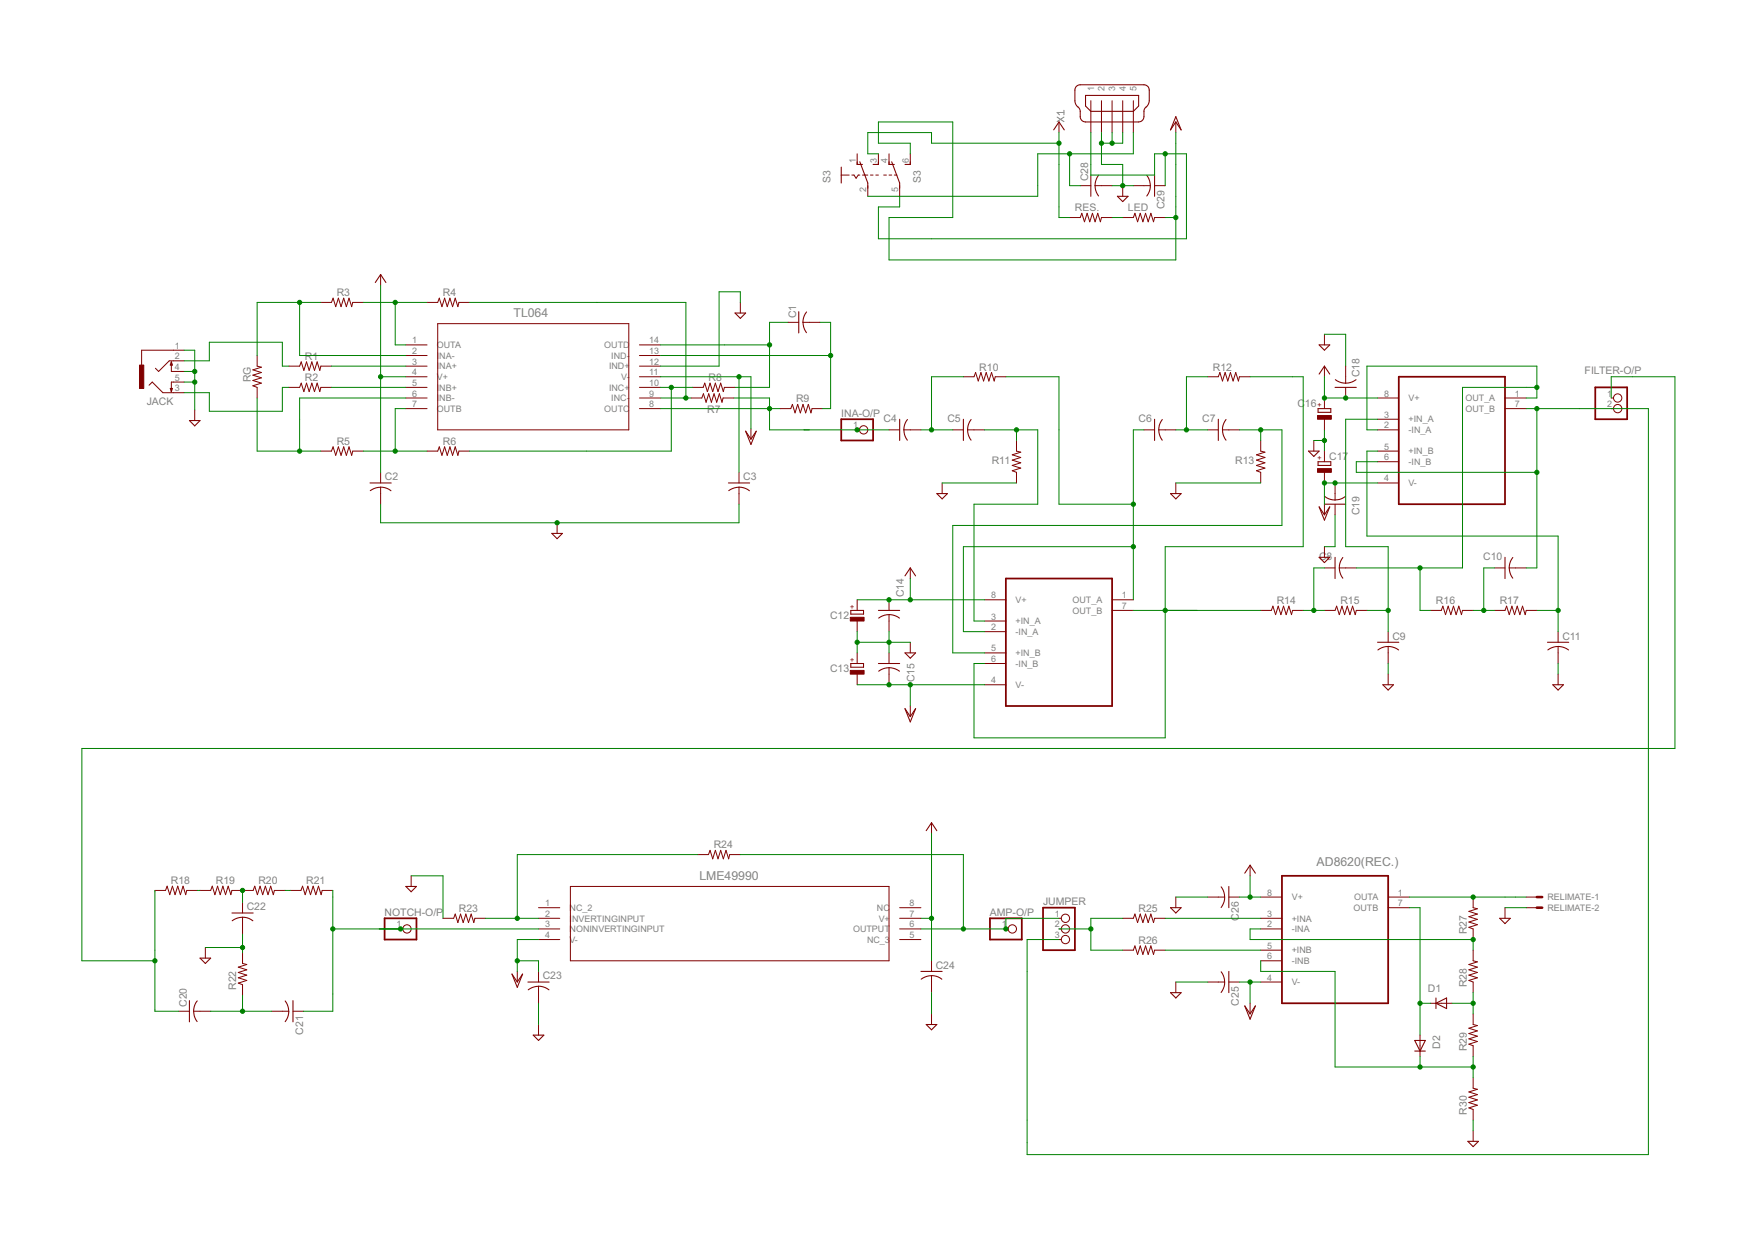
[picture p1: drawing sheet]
<svg xmlns="http://www.w3.org/2000/svg" width="420mm" height="297mm" viewBox="0 0 420 297" stroke-linecap="round" stroke-linejoin="round" font-family="sans-serif">
<path d="M252.8 28l1.6 1.1M254.4 28l-1.6 1.1M254.4 26.9h-1.6l.5 .6M254.4 26.4v1.1" fill="none" stroke="#808080" stroke-width=".24"/>
<g fill="none" stroke="#800000" stroke-width=".24">
<path d="M205 36.8v2.5M210.1 36.8v2.5M212.6 36.8v2.5M217.7 36.8v2.5M253.2 29.2v2.5M260.9 24.1v7.6M263.4 24.1v7.6M265.9 24.1v7.6M268.5 24.1v7.6M271 24.1v7.6M281.2 29.2v2.5M201.2 41.9h1.9"/>
<path d="M203.7 41.9h.5l.5 .7 .5-.7h.4M206.2 41.9h1.3M207.5 44.4v2.5M208.2 41.9h.6M209.4 41.9h.7M211.3 41.9h.7M212.6 41.9h.6M213.9 41.9h.6M215.1 44.4v2.5M255.8 52h2.5l.4-1 .6 2 .7-2 .6 2 .6-2 .7 2 .6-2 .6 2 .3-1h2.5M258.3 44.4h2.6M261.9 44.4h4"/>
<path d="M268.5 44.4v2.5M268.5 52h2.5l.4-1 .6 2 .7-2 .6 2 .6-2 .7 2 .6-2 .6 2 .3-1h2.5M271 44.4h4.1M276.1 44.4h2.5M76.7 72.3h2.6l.4-1 .6 2 .6-2 .7 2 .6-2 .6 2 .7-2 .6 2 .2-1h2.6M91 65.7v2.5M102.1 72.3h2.6l.4-1 .6 2 .6-2 .7 2 .6-2 .6 2 .7-2 .6 2 .2-1h2.6M104.7 77.4h45.7v25.4h-45.7zM177 72.3v2.6M188.5 77.1h2.5M192 77.1h4.1M316.7 79.9v2.6"/>
<path d="M35.6 92.1l.8-.7 2.5 2.5h5.1M41 86.6v2.2h3M44 91.4h-3v2.3M44 83.8h-10.1v3.5M44 86.3h-3.5l-2.6 2.5-.7-.7M46.6 98v2.6M61.5 85v2.6l1 .2-2 .7 2 .6-2 .6 2 .7-2 .6 2 .6-2 .7 1 .3v2.6M69.1 87.6h2.5l.4-1 .7 2 .6-2 .6 2 .7-2 .6 2 .6-2 .7 2 .2-1h2.6M69.1 92.6h2.5l.4-1 .7 2.1 .6-2.1 .6 2.1 .7-2.1 .6 2.1 .6-2.1 .7 2.1 .2-1.1h2.6M97 82.5h5.1M97 85h5.1M97 87.6h5.1"/>
<path d="M97 90.1h5.1M97 92.6h5.1M97 95.2h5.1M97 97.7h5.1M152.9 82.5h5.1M152.9 85h5.1M152.9 87.6h5.1M152.9 90.1h5.1M152.9 92.6h5.1M152.9 95.2h5.1M152.9 97.7h5.1M165.3 95.2h2.5l.4-1 .6 2 .7-2 .6 2 .7-2 .6 2 .6-2 .7 2 .2-1h2.6"/>
<path d="M165.6 92.6h2.5l.4-1 .7 2.1 .6-2.1 .6 2.1 .7-2.1 .6 2.1 .6-2.1 .7 2.1 .2-1.1h2.6M186.6 97.7h2.5l.4-1 .6 2 .7-2 .6 2 .6-2 .7 2 .6-2 .6 2 .3-1h2.5M230.4 90.1h2.5l.4-1 .6 2 .7-2 .6 2 .6-2 .7 2 .6-2 .6 2 .3-1h2.5M288.8 90.1h2.5l.4-1 .6 2 .7-2 .6 2 .6-2 .7 2 .6-2 .6 2 .3-1h2.5M316.7 87.6v2.5M316.7 95.2v2.5M321.8 87.6v4M321.8 92.6v2.6M329.4 95.2h5.1M359.9 95.2h5.1M359.9 97.7h5.1M385.3 95.2h.5"/>
<path d="M385.3 97.7h.5M76.7 107.9h2.6l.4-1 .6 2 .6-2 .7 2 .6-2 .6 2 .7-2 .6 2 .2-1h2.6M91 113v2.5M91 116.5v4.1M102.1 107.9h2.6l.4-1 .6 2 .6-2 .7 2 .6-2 .6 2 .7-2 .6 2 .2-1h2.6M176.7 113v2.5M176.7 116.5v4.1M179.6 102.5v2.5M205 102.8h.5M212.6 102.8h2.5M216.2 102.8h4M225.3 115.5v2.5"/>
<path d="M227.8 102.8h2.6M231.4 102.8h4.1M243.1 105.3v2.6l1 .2-2 .7 2 .6-2 .6 2 .7-2 .6 2 .7-2 .6 1 .4v2.5M273.6 102.8h2.5M277.1 102.8h4.1M281.2 115.5v2.5M288.8 102.8h2.5M292.3 102.8h4.1M301.5 105.3v2.6l1 .2-2 .7 2 .6-2 .6 2 .7-2 .6 2 .7-2 .6 1 .4v2.5M314.2 105.3v2.6M316.7 100.3v2.5M316.7 107.9v2.5"/>
<path d="M316.7 113v2.5M319.3 115.5v4.1M329.4 102.8h5.1M329.4 107.9h5.1M329.4 100.3h5.1M329.4 110.4h5.1M329.4 115.5h5.1M133.2 125v2.6M217.7 135.8v2.6M316.7 135.8h2.6M316.7 120.6v2.5M316.7 130.7v2.6"/>
<path d="M319.3 120.6v2.5M320.3 135.8h4M357.4 135.8h2.5M360.9 135.8h4.1M205 143.4v2.6M205 148.5v2.6M205 156.1v2.6M212.6 143.4v2.6M212.6 147v4.1M212.6 156.1v2.6M212.6 159.7v4.1M217.7 153.6v2.5"/>
<path d="M235.5 143.4h5M235.5 148.5h5M235.5 151.1h5M235.5 156.1h5M235.5 158.7h5M265.9 143.4h5.1M265.9 146h5.1M301.5 146h2.5l.4-1 .6 2 .7-2 .6 2 .6-2 .7 2 .6-2 .6 2 .3-1h2.5M316.7 146h2.6l.3-1 .7 2 .6-2 .6 2 .7-2 .6 2 .6-2 .7 2 .2-1h2.6M332 151.1v2.5M332 154.6v4.1M342.1 146h2.6l.3-1 .7 2 .6-2 .6 2 .7-2 .6 2 .6-2 .7 2 .2-1h2.6"/>
<path d="M357.4 146h2.5l.4-1 .6 2 .6-2 .7 2 .6-2 .7 2 .6-2 .6 2 .3-1h2.5M372.6 151.1v2.5M372.6 154.6v4.1M205 161.2v2.6M217.7 168.8v2.6M235.5 163.8h5M332 161.2v2.6M372.6 161.2v2.6M222.8 196.8v2.5M37 213h2.6l.4-1.1 .6 2.1 .6-2.1 .7 2.1 .6-2.1 .6 2.1 .7-2.1 .6 2.1 .3-1h2.5M47.8 213h2.6l.4-1.1 .6 2.1 .6-2.1 .7 2.1 .6-2.1 .6 2.1 .7-2.1 .6 2.1 .3-1h5l.4-1.1 .7 2.1 .6-2.1 .6 2.1 .7-2.1 .6 2.1 .6-2.1 .7 2.1 .2-1h2.6M58 215.8v2.6"/>
<path d="M58 219.4v4M69.4 213h2.6l.3-1.1 .7 2.1 .6-2.1 .7 2.1 .6-2.1 .6 2.1 .7-2.1 .6 2.1 .2-1h2.6M98.3 209.5v2.5M105.9 219.6h2.6l.4-1 .6 2 .6-2 .7 2 .6-2 .6 2 .7-2 .6 2 .3-1h2.5M128.8 219.6h5.1M128.8 217.1h5.1M136.4 212h76.2v17.8h-76.2zM166.9 204.4h2.5l.4-1 .6 2 .7-2 .6 2 .6-2 .7 2 .6-2 .6 2 .3-1h2.5M215.1 219.6h5.1M215.1 217.1h5.1M253.2 219.6h.6M268.5 219.6h2.5l.4-1 .6 2 .7-2 .6 2 .6-2 .7 2 .6-2 .6 2 .3-1h2.5"/>
<path d="M281.2 214.5v2.6M288.8 214.5h4M293.9 214.5h2.5M298.9 206.9v2.6M301.5 214.5h5.1M301.5 219.6h5.1M332 214.5h5M332 217.1h5M352.3 214.5v2.6l1 .2-2 .7 2 .6-2 .6 2 .7-2 .6 2 .6-2 .7 1 .4v2.5M359.9 217.1v2.5M365 214.5h2.5M365 217.1h2.5"/>
<path d="M49.1 226.6v2.6M58 227.9v2.5l1 .3-2 .6 2 .6-2 .7 2 .6-2 .6 2 .7-2 .6 1 .4v2.5M95.8 222.2h.5M123.7 232.3v2.6M128.8 222.2h5.1M128.8 224.7h5.1M128.8 232.3v2.6M128.8 235.9v4M215.1 222.2h5.1M215.1 224.7h5.1M222.8 229.8v2.5M222.8 233.3v4.1"/>
<path d="M240.5 222.2h.6M253.2 222.2h.6M253.2 224.7h.6M268.5 227.2h2.5l.4-1 .6 2.1 .7-2.1 .6 2.1 .6-2.1 .7 2.1 .6-2.1 .6 2.1 .3-1.1h2.5M281.2 234.9v2.5M288.8 234.9h4M293.9 234.9h2.5M298.9 239.9v2.6M301.5 222.2h5.1M301.5 227.2h5.1M301.5 229.8h5.1M301.5 234.9h5.1"/>
<path d="M342.1 239.9h5.1M352.3 227.2v2.6l1 .2-2 .7 2 .6-2 .6 2 .7-2 .6 2 .6-2 .7 1 .4v2.5M42.8 241.9h2.5M46.3 241.9h4.1M65 241.9h4M70.1 241.9h2.5M128.8 245v2.6M222.8 242.5v2.5M339.6 247.6v5M352.3 242.5v2.5l1 .3-2 .6 2 .6-2 .7 2 .6-2 .7 2 .6-2 .6 1 .4v2.5M352.3 257.7v2.6l1 .2-2 .7 2 .6-2 .6 2 .7-2 .6 2 .6-2 .7 1 .3v2.6M352.3 270.4v2.6"/>
<circle cx="386.8" cy="97.7" r=".99"/>
<circle cx="386.8" cy="95.2" r=".99"/>
<circle cx="206.5" cy="102.8" r=".99"/>
<circle cx="254.8" cy="219.6" r=".99"/>
<circle cx="97.3" cy="222.2" r=".99"/>
<circle cx="242.1" cy="222.2" r=".99"/>
<circle cx="254.8" cy="224.7" r=".99"/>
<circle cx="254.8" cy="222.2" r=".99"/>
</g>
<g fill="none" stroke="#800000" stroke-width=".25">
<path d="M201.2 40v3.8M205 38.7v.6h1.2M205.6 38.7l1.9 5.1v1.2M210.1 38.7v.6h-1.3M212.6 38.7v.6h1.3M213.2 38.7l1.9 5.1v1.2M217.7 38.7v.6h-1.3M252 31.1l1.2-1.9 1.3 1.9M257.3 20.7l1-.4h15.5l.8 .4 .2 .8v2.9l-.3 .7-.6 .7a2.36 2.36 0 0 0-.3 2.1l-.3 .8-.5 .3-.5 .2h-12.7l-.6-.2-.4-.3a2.38 2.38 0 0 1-.3-2.1l-.1-.5-.9-1-.2-.7-.1-2.9zM259.6 22.8h12.7v2.6l-1.3 1.2h-10.1l-1.3-1.2zM281.2 27.9l1.2 3.2-1.2-1.9-1.3 1.9zM260.9 41.9v5"/>
<path d="M262.7 41.9a4 4 0 0 0 0 5M267.2 46.9h2.5l-1.2 1.3zM274.2 41.9a4 4 0 0 1 0 5M276.1 41.9v5M89.7 67.6l1.3-1.9 1.3 1.9M175.8 74.9h2.5l-1.3 1.2zM191 74.5v5.1M192.9 74.6a4 4 0 0 0-.1 5M40.7 92.9h.5l-.2 .8zM41 86.6l.2 .7h-.5zM315.2 97.7h3v.9h-3zM315.4 82.5h2.6l-1.3 1.3z"/>
<path d="M315.4 89.5l1.3-1.9 1.3 1.9M319.3 92.6h5M319.3 90.8a4 4 0 0 0 5 0M45.3 100.6h2.5l-1.2 1.3zM88.5 115.5h5.1M88.5 117.3a4 4 0 0 1 5 .1M174.2 115.5h5.1M174.3 117.3a4 4 0 0 1 4.9 .1M178.3 103.1l1.3 1.9 1.2-1.9-1.2 3.2zM215.1 100.3v5M216.2 102.8l.1 1.1 .7 1.4M217 100.3l-.5 .9-.4 1.6"/>
<path d="M224 118h2.6l-1.3 1.3zM230.4 100.3v5M231.4 102.8l.1 1.1 .7 1.4M232.2 100.3l-.5 .9-.3 1.6M276.1 100.3v5M277.9 100.3a4 4 0 0 0 0 5M279.9 118h2.5l-1.2 1.3zM291.3 100.3v5M293.2 100.3a4 4 0 0 0 0 5M312.9 107.9h2.5l-1.2 1.3zM315.2 110.4h3v.9h-3zM316.8 118.7a4 4 0 0 0 4.9 0"/>
<path d="M132 127.6h2.5l-1.3 1.2zM216.4 137.7l1.3-1.9 1.2 1.9M315.4 121.2l1.3 1.9 1.3-1.9-1.3 3.2zM315.4 133.3h2.6l-1.3 1.3zM316.7 120.6h5.1M319.3 133.3v5.1M321.1 133.3a4 4 0 0 0 0 5M359.9 133.3v5.1M361.8 133.3a4 4 0 0 0 0 5M203.5 146h3v.9h-3zM203.5 158.7h3v.9h-3zM210.1 146h5"/>
<path d="M210.1 158.7h5M210.1 147.8a4.1 4.1 0 0 1 5 0M216.4 156.1h2.5l-1.2 1.3zM329.4 153.6h5.1M329.5 155.4a4 4 0 0 1 5 0M370.1 153.6h5M370.1 155.4a4 4 0 0 1 5 0M210.1 160.5a4.1 4.1 0 0 1 5 0M216.4 169.5l1.3 1.9 1.2-1.9-1.2 3.2zM330.7 163.8h2.5l-1.2 1.2zM371.3 163.8h2.6l-1.3 1.2zM221.5 198.7l1.3-1.9 1.2 1.9"/>
<path d="M55.5 218.4h5M97 212h2.6l-1.3 1.3zM279.9 217.1h2.5l-1.2 1.3zM292 212.1l.5 .9 .3 1.5M292.9 214.5l-.2 1.1-.7 1.4M293.9 212v5.1M297.7 208.8l1.2-1.9 1.3 1.9M358.6 219.6h2.6l-1.3 1.3zM45.3 239.3v5.1M47.2 239.4l-.6 .9-.3 1.6M47.8 229.2h2.6l-1.3 1.2zM55.5 220.2a4 4 0 0 1 5 0"/>
<path d="M68.2 239.4a4 4 0 0 1 0 4.9M70.1 239.3v5.1M122.4 233l1.3 1.9 1.3-1.9-1.3 3.1zM126.2 234.9h5.1M128.8 235.9l1.5 .3 1 .5M128.8 235.9l-1.6 .3-.9 .5M220.2 232.3h5.1M220.3 234.2a4 4 0 0 1 4.9 0M279.9 237.4h2.5l-1.2 1.3zM292 232.4l.5 .9 .3 1.6M292.9 234.9l-.2 1-.7 1.5M293.9 232.3v5.1"/>
<path d="M343.4 239.9l2.5-1.2v2.5zM343.4 238.7v2.5M46.3 241.9l.1 1 .7 1.4M127.5 247.6h2.5l-1.2 1.2zM221.5 245h2.5l-1.2 1.3zM297.7 240.6l1.2 1.9 1.3-1.9-1.3 3.2zM338.3 248.8h2.5l-1.2 2.6zM338.3 251.4h2.5M351 273h2.5l-1.2 1.2z"/>
</g>
<g fill="#800000" stroke="#800000" stroke-width=".24">
<path d="M33.4 87.3h1v5.6h-1z"/>
<path d="M203.3 147.6h3.3v.9h-3.3z"/>
<path d="M203.3 160.3h3.3v.9h-3.3z"/>
<path d="M315.1 99.4h3.3v.9h-3.3z"/>
<path d="M315.1 112.1h3.3v.9h-3.3z"/>
</g>
<path d="M334.5 90.1h25.4v30.5h-25.4zM381.5 92.6h7.6v7.7h-7.6zM201.2 100.3h7.6v5h-7.6zM240.5 138.4h25.4v30.4h-25.4zM92 219.6h7.6v5.1h-7.6zM236.7 219.6h7.6v5.1h-7.6zM249.4 217.1h7.6v10.1h-7.6zM306.6 209.5h25.4v30.4h-25.4z" fill="none" stroke="#800000" stroke-width=".42"/>
<path d="M367.5 214.5h1.3M367.5 217.1h1.3" fill="none" stroke="#800000" stroke-width=".61"/>
<g fill="none" stroke="#008000" stroke-width=".24">
<path d="M253.2 34.2h-30.4v-2.5h-15.3v5.1h2.6M253.2 31.7v20.3h2.6M255.8 36.8v7.6h2.5M260.9 31.7v10.2h15.2v-5.1h7.6v20.3h-73.6v-7.6h5v-2.6M263.4 31.7v7.6h5.1v5.1M265.9 31.7v2.5M268.5 31.7v2.5h-5.1M271 31.7v5.1h-22.8v10.1h-40.7M278.6 36.8v7.6M281.2 31.7v30.5h-68.6v-10.2h15.2v-22.8h-17.7v5h7.6v2.6M265.9 44.4h5.1M265.9 52h2.6"/>
<path d="M278.6 52h2.6M71.6 72.3v12.7h25.4M76.7 72.3h-15.2v12.7M86.9 72.3h15.2M91 68.2v44.8M94.5 72.3v10.2h2.5M112.3 72.3h51.7v22.9M177 72.3v-2.5h-5v17.8h-14M188.5 77.1h-4.5v15.5h-8.2M196.1 77.1h2.5v20.6h-1.9M316.7 79.9h5.1v7.7M44 86.3h6.1v-4.4h17.4v5.7h1.6"/>
<path d="M44 83.8h2.6v14.2M44 88.8h2.6M44 91.4h2.6M61.5 95.2v12.7h15.2M69.1 92.6h-1.6v5.8h-17.4v-4.5h-6.1M79.3 87.6h17.7M79.3 92.6h17.7M91 90.1h6M97 97.7h-2.5v10.2M97 95.2h-25.4v12.7M158 92.6h7.6M158 82.5h26"/>
<path d="M158 85h40.6M158 97.7h28.6M158 95.2h7.3M158 90.1h21.6v12.4M160.5 92.6v15.3h-48.2M175.5 95.2h8.5v7.6h28.6M176.7 90.1v22.9M230.4 90.1h-7.6v12.7M240.5 90.1h12.7v30.5h17.8M288.8 90.1h-5.1v12.7M298.9 90.1h12.7v40.6h-33v45.8h-45.7v-17.8h2.6M316.7 90.1v5.1h12.7"/>
<path d="M365 95.2h2.5v-7.6h-40.6v15.2h2.5M365 97.7h29.2v178.4h-148.6v-51.4h7.6M367.5 92.6h-17.8v43.2h-25.4M367.5 97.7v38.1h-2.5M385.3 95.2v-5.1h15.2v88.9h-380.9v50.8h17.4M86.9 107.9h15.2M220.2 102.8h7.6M225.3 115.5h17.8M235.5 102.8h12.7v17.8h-15.3v27.9h2.6M243.1 102.8v2.5M273.6 102.8h-2.6v40.6M281.2 102.8h7.6"/>
<path d="M281.2 115.5h20.3M296.4 102.8h10.2v22.9h-78.8v30.4h7.7M301.5 102.8v2.5M314.2 105.3h2.5M316.7 102.8v5.1M329.4 107.9h-2.5v20.3h45.7v22.9M329.4 115.5h-12.7v5.1M329.4 100.3h-7.6v30.4h10.2v20.4M329.4 110.4h-5.1v2.6h43.2M91 120.6v4.4h85.7v-4.4M217.7 138.4v5M271 130.7h-40.6v20.4h5.1"/>
<path d="M316.7 135.8h-2.5v10.2M319.3 123.1v7.6h-2.6M339.6 135.8v10.2h2.5M357.4 135.8h-2.6v10.2M205 153.6h12.7M205 151.1v5M205 143.4h30.5M212.6 151.1v5M271 146h30.5M311.6 146h5.1M326.9 146h5.1M332 158.7v2.5"/>
<path d="M352.3 146h5.1M367.5 146h5.1M372.6 158.7v2.5M205 163.8h30.5M217.7 163.8v5M222.8 199.3v30.5M37 213v28.9h5.8M47.2 213h.6M58 213v2.8M68.2 213h1.2M79.6 213v28.9h-7M98.3 209.5h7.6v10.1"/>
<path d="M116.1 219.6h12.7M166.9 204.4h-43.2v15.2M177 204.4h53.4v17.8M220.2 219.6h2.6M253.2 219.6h-12.7v2.6h-20.3M268.5 219.6h-7.6v7.6h7.6M278.6 219.6h22.9M281.2 214.5h7.6M296.4 214.5h5.1M298.9 209.5v5M337 214.5h28M337 217.1h2.6v30.5"/>
<path d="M359.9 217.1h5.1M49.1 226.6h8.9M58 223.4v4.5M58 238v3.9M79.6 222.2h49.2M123.7 229.8h5.1v2.5M128.8 239.9v5.1M128.8 224.7h-5.1v7.6M222.8 237.4v5.1M253.2 222.2h7.7M278.6 227.2h22.9M281.2 234.9h7.6"/>
<path d="M296.4 234.9h5.1M298.9 234.9v5M301.5 229.8v2.5h17.8v22.9h33M301.5 222.2h-2.6v2.5h53.4v2.5M339.6 239.9h2.5M347.2 239.9h5.1M352.3 237.4v5.1M50.4 241.9h14.6M339.6 252.6v2.6M352.3 252.6v5.1M352.3 267.9v2.5"/>
</g>
<g fill="#008000" stroke="#008000" stroke-width=".24">
<circle cx="94.5" cy="72.3" r=".51"/>
<circle cx="71.6" cy="72.3" r=".51"/>
<circle cx="94.5" cy="107.9" r=".51"/>
<circle cx="71.6" cy="107.9" r=".51"/>
<circle cx="160.5" cy="92.6" r=".51"/>
<circle cx="184" cy="82.5" r=".51"/>
<circle cx="184" cy="97.7" r=".51"/>
<circle cx="205" cy="102.8" r=".51"/>
<circle cx="198.6" cy="85" r=".51"/>
<circle cx="164" cy="95.2" r=".51"/>
<circle cx="46.6" cy="91.4" r=".51"/>
<circle cx="46.6" cy="88.8" r=".51"/>
<circle cx="133.2" cy="125" r=".51"/>
<circle cx="205" cy="153.6" r=".51"/>
<circle cx="212.6" cy="153.6" r=".51"/>
<circle cx="316.7" cy="105.3" r=".51"/>
<circle cx="268.5" cy="44.4" r=".51"/>
<circle cx="265.9" cy="34.2" r=".51"/>
<circle cx="263.4" cy="34.2" r=".51"/>
<circle cx="58" cy="226.6" r=".51"/>
<circle cx="91" cy="90.1" r=".51"/>
<circle cx="212.6" cy="143.4" r=".51"/>
<circle cx="217.7" cy="143.4" r=".51"/>
<circle cx="316.7" cy="95.2" r=".51"/>
<circle cx="321.8" cy="95.2" r=".51"/>
<circle cx="298.9" cy="214.5" r=".51"/>
<circle cx="222.8" cy="219.6" r=".51"/>
<circle cx="253.2" cy="34.2" r=".51"/>
<circle cx="176.7" cy="90.1" r=".51"/>
<circle cx="212.6" cy="163.8" r=".51"/>
<circle cx="217.7" cy="163.8" r=".51"/>
<circle cx="316.7" cy="115.5" r=".51"/>
<circle cx="319.3" cy="115.5" r=".51"/>
<circle cx="298.9" cy="234.9" r=".51"/>
<circle cx="123.7" cy="229.8" r=".51"/>
<circle cx="281.2" cy="52" r=".51"/>
<circle cx="222.8" cy="102.8" r=".51"/>
<circle cx="243.1" cy="102.8" r=".51"/>
<circle cx="271" cy="120.6" r=".51"/>
<circle cx="271" cy="130.7" r=".51"/>
<circle cx="283.7" cy="102.8" r=".51"/>
<circle cx="301.5" cy="102.8" r=".51"/>
<circle cx="278.6" cy="146" r=".51"/>
<circle cx="314.2" cy="146" r=".51"/>
<circle cx="332" cy="146" r=".51"/>
<circle cx="354.8" cy="146" r=".51"/>
<circle cx="372.6" cy="146" r=".51"/>
<circle cx="367.5" cy="92.6" r=".51"/>
<circle cx="339.6" cy="135.8" r=".51"/>
<circle cx="352.3" cy="224.7" r=".51"/>
<circle cx="352.3" cy="214.5" r=".51"/>
<circle cx="352.3" cy="239.9" r=".51"/>
<circle cx="339.6" cy="255.2" r=".51"/>
<circle cx="352.3" cy="255.2" r=".51"/>
<circle cx="339.6" cy="239.9" r=".51"/>
<circle cx="123.7" cy="219.6" r=".51"/>
<circle cx="230.4" cy="222.2" r=".51"/>
<circle cx="240.5" cy="222.2" r=".51"/>
<circle cx="79.6" cy="222.2" r=".51"/>
<circle cx="95.8" cy="222.2" r=".51"/>
<circle cx="58" cy="213" r=".51"/>
<circle cx="58" cy="241.9" r=".51"/>
<circle cx="260.9" cy="222.2" r=".51"/>
<circle cx="278.6" cy="36.8" r=".51"/>
<circle cx="255.8" cy="36.8" r=".51"/>
<circle cx="367.5" cy="97.7" r=".51"/>
<circle cx="367.5" cy="113" r=".51"/>
<circle cx="37" cy="229.8" r=".51"/>
</g>
<g font-size="3.3" fill="#808080">
<text x="122.8" y="75.9">TL064</text>
<text x="314.8" y="207">AD8620(REC.)</text>
<text x="167.2" y="210.5">LME49990</text>
</g>
<g font-size="2.8" fill="#808080">
<text x="198.6" y="43.8" transform="rotate(-90 198.6 43.8)">S3</text>
<text x="220.2" y="43.8" transform="rotate(-90 220.2 43.8)">S3</text>
<text x="260.2" y="43.4" transform="rotate(-90 260.2 43.4)">C28</text>
<text x="257" y="50.5">RES.</text>
<text x="269.7" y="50.5">LED</text>
<text x="278.5" y="50" transform="rotate(-90 278.5 50)">C29</text>
<text x="80.5" y="70.8">R3</text>
<text x="105.9" y="70.8">R4</text>
<text x="190.4" y="76.1" transform="rotate(-90 190.4 76.1)">C1</text>
<text x="72.9" y="86.1">R1</text>
<text x="234.2" y="88.6">R10</text>
<text x="290.1" y="88.6">R12</text>
<text x="378.9" y="89.5">FILTER-O/P</text>
<text x="60" y="91.4" transform="rotate(-90 60 91.4)">RG</text>
<text x="72.9" y="91.2">R2</text>
<text x="169.4" y="91.2">R8</text>
<text x="325.1" y="90.3" transform="rotate(-90 325.1 90.3)">C18</text>
<text x="35.1" y="97">JACK</text>
<text x="169.1" y="98.8">R7</text>
<text x="190.4" y="96.2">R9</text>
<text x="201.2" y="99.6">INA-O/P</text>
<text x="211.3" y="101">C4</text>
<text x="226.5" y="101">C5</text>
<text x="272.3" y="101">C6</text>
<text x="287.5" y="101">C7</text>
<text x="310.2" y="97.2">C</text>
<text x="312" y="97.2">16</text>
<text x="80.5" y="106.4">R5</text>
<text x="105.9" y="106.4">R6</text>
<text x="237.2" y="110.9">R11</text>
<text x="295.4" y="110.9">R13</text>
<text x="317.9" y="109.9">C17</text>
<text x="92" y="114.9">C2</text>
<text x="177.7" y="114.9">C3</text>
<text x="325.1" y="123.3" transform="rotate(-90 325.1 123.3)">C19</text>
<text x="315.4" y="134">C8</text>
<text x="354.7" y="134">C10</text>
<text x="216.2" y="142.8" transform="rotate(-90 216.2 142.8)">C14</text>
<text x="198.5" y="148">C12</text>
<text x="305.3" y="144.5">R14</text>
<text x="320.5" y="144.5">R15</text>
<text x="343.4" y="144.5">R16</text>
<text x="358.6" y="144.5">R17</text>
<text x="333" y="153">C9</text>
<text x="373.6" y="153">C11</text>
<text x="198.5" y="160.7">C13</text>
<text x="218.7" y="163.1" transform="rotate(-90 218.7 163.1)">C15</text>
<text x="170.7" y="202.9">R24</text>
<text x="40.9" y="211.5">R18</text>
<text x="51.6" y="211.5">R19</text>
<text x="61.8" y="211.5">R20</text>
<text x="73.2" y="211.5">R21</text>
<text x="59" y="217.7">C22</text>
<text x="92" y="219">NOTCH-O/P</text>
<text x="109.7" y="218.1">R23</text>
<text x="236.7" y="219">AMP-O/P</text>
<text x="249.4" y="216.5">JUMPER</text>
<text x="272.3" y="218.1">R25</text>
<text x="296.3" y="220.2" transform="rotate(-90 296.3 220.2)">C26</text>
<text x="272.3" y="225.8">R26</text>
<text x="350.8" y="223.4" transform="rotate(-90 350.8 223.4)">R27</text>
<text x="223.8" y="231.7">C24</text>
<text x="56.5" y="236.8" transform="rotate(-90 56.5 236.8)">R22</text>
<text x="129.8" y="234.2">C23</text>
<text x="341.5" y="237.1">D1</text>
<text x="350.8" y="236.1" transform="rotate(-90 350.8 236.1)">R28</text>
<text x="44.7" y="240.8" transform="rotate(-90 44.7 240.8)">C20</text>
<text x="296.3" y="240.5" transform="rotate(-90 296.3 240.5)">C25</text>
<text x="72.5" y="247.5" transform="rotate(-90 72.5 247.5)">C21</text>
<text x="344.4" y="250.8" transform="rotate(-90 344.4 250.8)">D2</text>
<text x="350.8" y="251.4" transform="rotate(-90 350.8 251.4)">R29</text>
<text x="350.8" y="266.6" transform="rotate(-90 350.8 266.6)">R30</text>
</g>
<g font-size="2.4" fill="#808080">
<text x="261.6" y="21.7" transform="rotate(-90 261.6 21.7)">1</text>
<text x="264.2" y="21.7" transform="rotate(-90 264.2 21.7)">2</text>
<text x="266.7" y="21.7" transform="rotate(-90 266.7 21.7)">3</text>
<text x="269.2" y="21.7" transform="rotate(-90 269.2 21.7)">4</text>
<text x="271.8" y="21.7" transform="rotate(-90 271.8 21.7)">5</text>
<text x="204.6" y="39" transform="rotate(-90 204.6 39)">1</text>
<text x="209.7" y="39" transform="rotate(-90 209.7 39)">3</text>
<text x="212.2" y="39" transform="rotate(-90 212.2 39)">4</text>
<text x="217.3" y="39" transform="rotate(-90 217.3 39)">6</text>
<text x="207.2" y="45.9" transform="rotate(-90 207.2 45.9)">2</text>
<text x="214.8" y="45.9" transform="rotate(-90 214.8 45.9)">5</text>
<text x="41.8" y="83.4">1</text>
<text x="98.6" y="82.1">1</text>
<text x="104.5" y="83.3">OUTA</text>
<text x="144.5" y="83.3">OUTD</text>
<text x="155.3" y="82.1">14</text>
<text x="41.8" y="85.9">2</text>
<text x="41.8" y="88.5">4</text>
<text x="98.6" y="84.7">2</text>
<text x="98.6" y="87.2">3</text>
<text x="98.6" y="89.8">4</text>
<text x="104.5" y="85.8">I</text>
<text x="104.5" y="88.3">I</text>
<text x="105" y="85.8">NA-</text>
<text x="105" y="88.3">NA+</text>
<text x="145.6" y="88.3">IND+</text>
<text x="146.2" y="85.8">IND-</text>
<text x="155.3" y="89.8">11</text>
<text x="155.3" y="87.2">12</text>
<text x="155.3" y="84.7">13</text>
<text x="41.8" y="93.6">3</text>
<text x="41.8" y="91">5</text>
<text x="98.6" y="92.3">5</text>
<text x="98.6" y="94.8">6</text>
<text x="104.5" y="90.9">V+</text>
<text x="104.5" y="93.4">I</text>
<text x="104.5" y="96">I</text>
<text x="105" y="93.4">NB+</text>
<text x="105" y="96">NB-</text>
<text x="145.6" y="93.4">INC+</text>
<text x="146.2" y="96">INC-</text>
<text x="148.6" y="90.9">V-</text>
<text x="155.3" y="94.8">9</text>
<text x="155.3" y="92.3">10</text>
<text x="331" y="94.8">8</text>
<text x="336.8" y="96">V+</text>
<text x="350.4" y="96">OUT_A</text>
<text x="362.2" y="94.8">1</text>
<text x="384.3" y="94.8">1</text>
<text x="98.6" y="97.4">7</text>
<text x="104.5" y="98.5">OUTB</text>
<text x="144.5" y="98.5">OUTC</text>
<text x="155.3" y="97.4">8</text>
<text x="331" y="99.9">3</text>
<text x="336.8" y="101">+IN_A</text>
<text x="350.4" y="98.5">OUT_B</text>
<text x="362.2" y="97.4">7</text>
<text x="384.3" y="97.4">2</text>
<text x="204" y="102.5">1</text>
<text x="331" y="102.5">2</text>
<text x="331" y="107.5">5</text>
<text x="336.8" y="103.6">-IN_A</text>
<text x="331" y="110.1">6</text>
<text x="336.8" y="108.7">+IN_B</text>
<text x="336.8" y="111.2">-IN_B</text>
<text x="331" y="115.2">4</text>
<text x="336.8" y="116.3">V-</text>
<text x="237" y="143.1">8</text>
<text x="268.3" y="143.1">1</text>
<text x="237" y="148.2">3</text>
<text x="242.9" y="144.2">V+</text>
<text x="242.9" y="149.3">+IN_A</text>
<text x="256.5" y="144.2">OUT_A</text>
<text x="256.5" y="146.7">OUT_B</text>
<text x="268.3" y="145.6">7</text>
<text x="237" y="150.7">2</text>
<text x="237" y="155.8">5</text>
<text x="242.9" y="151.8">-IN_A</text>
<text x="237" y="158.3">6</text>
<text x="242.9" y="156.9">+IN_B</text>
<text x="242.9" y="159.4">-IN_B</text>
<text x="237" y="163.4">4</text>
<text x="242.9" y="164.5">V-</text>
<text x="303" y="214.2">8</text>
<text x="308.9" y="215.3">V+</text>
<text x="323.8" y="215.3">OUTA</text>
<text x="334.3" y="214.2">1</text>
<text x="370.1" y="215.3">RELIMATE-1</text>
<text x="94.8" y="221.8">1</text>
<text x="130.3" y="216.7">1</text>
<text x="130.3" y="219.3">2</text>
<text x="130.3" y="221.8">3</text>
<text x="136.2" y="217.9">NC_2</text>
<text x="136.2" y="220.4">I</text>
<text x="136.8" y="220.4">NVERTINGINPUT</text>
<text x="209.7" y="217.9">NC</text>
<text x="210.1" y="220.4">V+</text>
<text x="217.5" y="221.8">6</text>
<text x="217.5" y="219.3">7</text>
<text x="217.5" y="216.7">8</text>
<text x="239.6" y="221.8">1</text>
<text x="252.2" y="219.3">1</text>
<text x="252.2" y="221.8">2</text>
<text x="303" y="219.3">3</text>
<text x="303" y="221.8">2</text>
<text x="308.9" y="220.4">+INA</text>
<text x="323.7" y="217.9">OUTB</text>
<text x="334.3" y="216.7">7</text>
<text x="370.1" y="217.9">RELIMATE-2</text>
<text x="130.3" y="224.4">4</text>
<text x="136.2" y="222.9">NONINVERTINGINPUT</text>
<text x="136.2" y="225.5">V-</text>
<text x="204" y="222.9">OUTPUT</text>
<text x="207.3" y="225.5">NC_3</text>
<text x="217.5" y="224.4">5</text>
<text x="252.2" y="224.4">3</text>
<text x="303" y="226.9">5</text>
<text x="308.9" y="222.9">-INA</text>
<text x="303" y="229.4">6</text>
<text x="308.9" y="228">+INB</text>
<text x="308.9" y="230.6">-INB</text>
<text x="303" y="234.5">4</text>
<text x="308.9" y="235.6">V-</text>
</g>
<g font-size="2" fill="#800000">
<text x="316.1" y="97.3" transform="rotate(-90 316.1 97.3)">+</text>
<text x="316.1" y="110" transform="rotate(-90 316.1 110)">+</text>
<text x="204.4" y="145.6" transform="rotate(-90 204.4 145.6)">+</text>
<text x="204.4" y="158.3" transform="rotate(-90 204.4 158.3)">+</text>
</g>
</svg>
